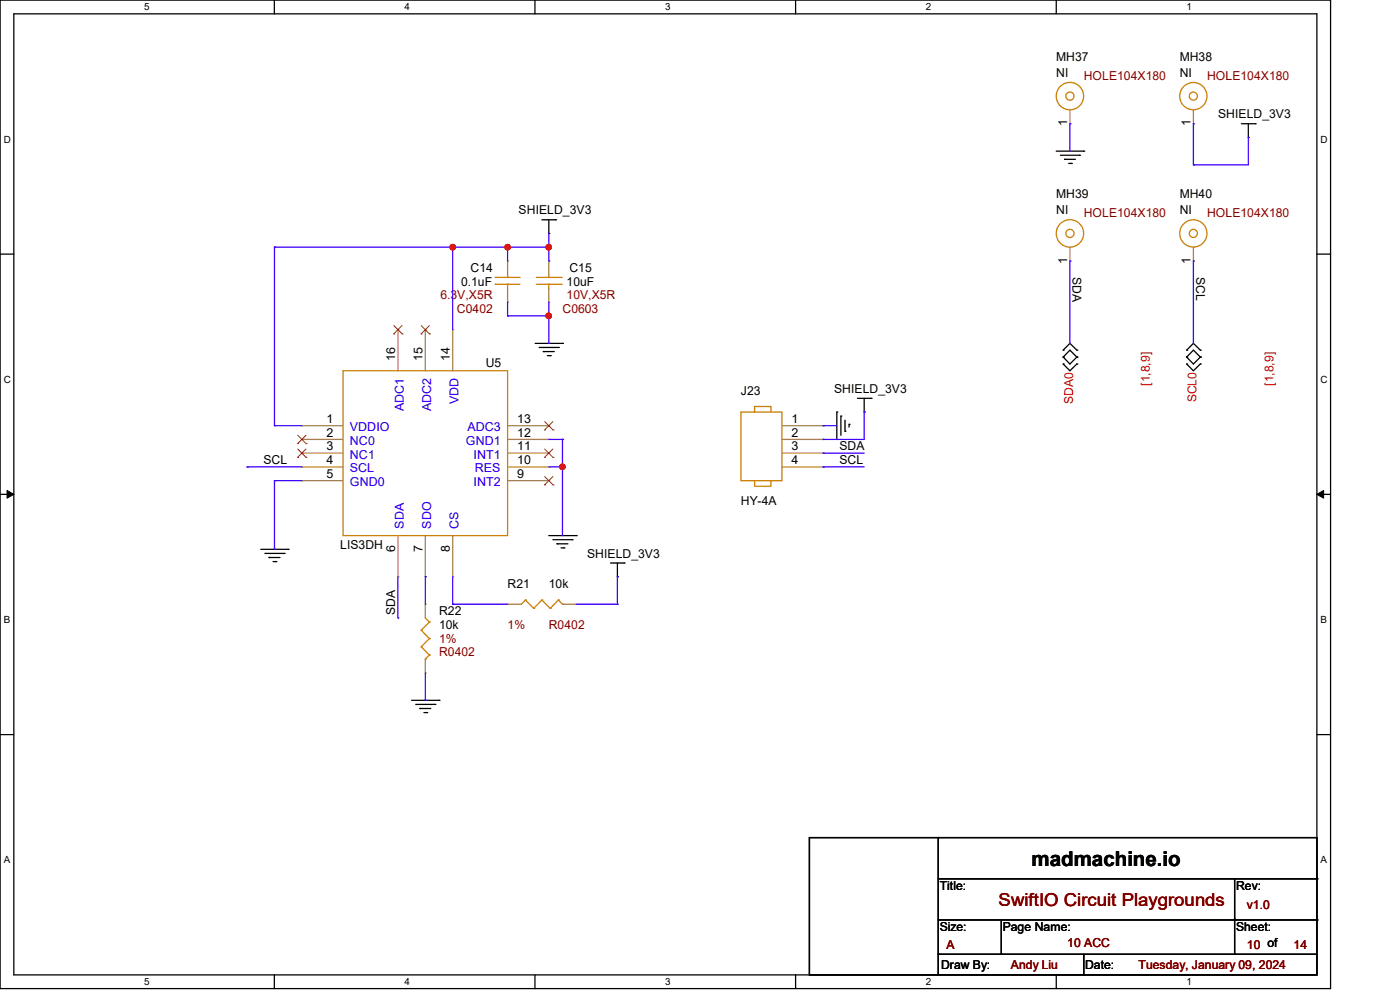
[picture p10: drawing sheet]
<svg xmlns="http://www.w3.org/2000/svg" width="420mm" height="297mm" viewBox="0 0 420 297" stroke-linecap="round" stroke-linejoin="round" font-family="sans-serif">
<path d="M0 0h399.2v296.3h-399.2zM4.1 4.1h391v288.1h-391z" fill="none" stroke="#000" stroke-width=".38"/>
<g fill="#fff">
<path d="M43.2 .5h1.6v3.2h-1.6z"/>
<path d="M43.2 292.6h1.6v3.3h-1.6z"/>
</g>
<path d="M82.3 0v4.1M82.3 292.2v4.1" fill="none" stroke="#000" stroke-width=".38"/>
<g fill="#fff">
<path d="M121.4 .5h1.6v3.2h-1.6z"/>
<path d="M121.4 292.6h1.6v3.3h-1.6z"/>
</g>
<path d="M160.5 0v4.1M160.5 292.2v4.1" fill="none" stroke="#000" stroke-width=".38"/>
<g fill="#fff">
<path d="M199.6 .5h1.6v3.2h-1.6z"/>
<path d="M199.6 292.6h1.6v3.3h-1.6z"/>
</g>
<path d="M238.7 0v4.1M238.7 292.2v4.1" fill="none" stroke="#000" stroke-width=".38"/>
<g fill="#fff">
<path d="M277.7 .5h1.7v3.2h-1.7z"/>
<path d="M277.7 292.6h1.7v3.3h-1.7z"/>
</g>
<path d="M316.9 0v4.1M316.9 292.2v4.1" fill="none" stroke="#000" stroke-width=".38"/>
<g fill="#fff">
<path d="M355.9 .5h1.6v3.2h-1.6z"/>
<path d="M355.9 292.6h1.6v3.3h-1.6z"/>
<path d="M1.1 40.1h2.1v3.3h-2.1z"/>
<path d="M396.1 40.1h2.1v3.3h-2.1z"/>
<path d="M1.1 112.1h2.1v3.3h-2.1z"/>
<path d="M396.1 112.1h2.1v3.3h-2.1z"/>
</g>
<path d="M0 76.2h4.1M395.1 76.2h4.1" fill="none" stroke="#000" stroke-width=".38"/>
<g fill="#fff">
<path d="M1.1 184.1h1.9v3.3h-1.9z"/>
<path d="M396.1 184.1h2v3.3h-2z"/>
</g>
<path d="M0 148.2h4.1M395.1 148.2h4.1" fill="none" stroke="#000" stroke-width=".38"/>
<path d="M2.1 147l2 1.2-2 1.1zM395.1 148.2l2-1.2v2.3z" fill="#000" stroke="#000" stroke-width=".3"/>
<g fill="#fff">
<path d="M1.1 256.2h1.9v3.2h-1.9z"/>
<path d="M396.1 256.2h2v3.2h-2z"/>
</g>
<g fill="none" stroke="#000" stroke-width=".38">
<path d="M372.4 37.1h4.2M374.5 37.1v4.1M316.9 45.3h8.2M318.1 46.5h5.7M319.4 47.8h3.2M320.6 49h.8M162.6 65.9h4.1M164.6 65.9v4.1M160.5 102.9h8.2M161.8 104.1h5.7M163 105.4h3.3M164.2 106.6h.9"/>
<path d="M257.2 119.4h4.1M259.2 119.4v4.1M318.9 104.9l2.1-2 2 2M318.9 109.1l2.1 2 2-2M321 104.9l2 2.1-2 2.1-2.1-2.1zM356 104.9l2-2 2.1 2M356 109.1l2 2 2.1-2M358 104.9l2.1 2.1-2.1 2.1-2-2.1zM251 123.5v8.2M252.3 124.7v5.8M253.5 125.9v3.3M254.7 127.2v.8"/>
<path d="M78.2 164.6h8.2M79.5 165.9h5.7M80.7 167.1h3.3M81.9 168.3h.9M164.6 160.5h8.2M165.9 161.8h5.7M167.1 163h3.3M168.3 164.2h.9M183.1 168.7h4.1M185.2 168.7v4.1M123.5 209.9h8.2M124.7 211.1h5.8"/>
<path d="M125.9 212.3h3.3M127.2 213.6h.8M0 220.2h4.1M395.1 220.2h4.1M242.8 251h152.3v41.2h-152.3zM281.5 251v41.2M281.5 275.7h113.6M281.5 263.4h113.6M300.4 275.7v10.3M370.4 263.4v22.6M281.5 286h113.6M325.1 286v6.2"/>
</g>
<g fill="#000">
<circle cx="376.6" cy="37.1" r=".19"/>
<circle cx="319.4" cy="47.8" r=".19"/>
<circle cx="321.4" cy="49" r=".19"/>
<circle cx="323.8" cy="46.5" r=".19"/>
<circle cx="325.1" cy="45.3" r=".19"/>
<circle cx="374.5" cy="41.2" r=".19"/>
<circle cx="164.6" cy="70" r=".19"/>
<circle cx="166.7" cy="65.9" r=".19"/>
<circle cx="163" cy="105.4" r=".19"/>
<circle cx="165.1" cy="106.6" r=".19"/>
<circle cx="167.5" cy="104.1" r=".19"/>
<circle cx="168.7" cy="102.9" r=".19"/>
<circle cx="261.3" cy="119.4" r=".19"/>
<circle cx="318.9" cy="104.9" r=".19"/>
<circle cx="318.9" cy="107" r=".19"/>
<circle cx="318.9" cy="109.1" r=".19"/>
<circle cx="323" cy="104.9" r=".19"/>
<circle cx="323" cy="107" r=".19"/>
<circle cx="323" cy="109.1" r=".19"/>
<circle cx="356" cy="107" r=".19"/>
<circle cx="356" cy="104.9" r=".19"/>
<circle cx="356" cy="109.1" r=".19"/>
<circle cx="360.1" cy="104.9" r=".19"/>
<circle cx="360.1" cy="107" r=".19"/>
<circle cx="360.1" cy="109.1" r=".19"/>
<circle cx="251" cy="123.5" r=".19"/>
<circle cx="252.3" cy="124.7" r=".19"/>
<circle cx="253.5" cy="129.2" r=".19"/>
<circle cx="254.7" cy="127.2" r=".19"/>
<circle cx="259.2" cy="123.5" r=".19"/>
<circle cx="80.7" cy="167.1" r=".19"/>
<circle cx="82.8" cy="168.3" r=".19"/>
<circle cx="85.2" cy="165.9" r=".19"/>
<circle cx="86.4" cy="164.6" r=".19"/>
<circle cx="167.1" cy="163" r=".19"/>
<circle cx="169.2" cy="164.2" r=".19"/>
<circle cx="171.6" cy="161.8" r=".19"/>
<circle cx="172.8" cy="160.5" r=".19"/>
<circle cx="185.2" cy="172.8" r=".19"/>
<circle cx="187.2" cy="168.7" r=".19"/>
<circle cx="125.9" cy="212.3" r=".19"/>
<circle cx="128" cy="213.6" r=".19"/>
<circle cx="130.5" cy="211.1" r=".19"/>
<circle cx="131.7" cy="209.9" r=".19"/>
<circle cx="281.5" cy="251" r=".19"/>
<circle cx="370.4" cy="275.7" r=".19"/>
<circle cx="395.1" cy="275.7" r=".19"/>
<circle cx="395.1" cy="263.4" r=".19"/>
<circle cx="281.5" cy="286" r=".19"/>
<circle cx="300.4" cy="286" r=".19"/>
<circle cx="325.1" cy="292.2" r=".19"/>
<circle cx="370.4" cy="286" r=".19"/>
</g>
<path d="M127.6 185.2l1.2 1.2" fill="none" stroke="#cc8006" stroke-width=".38"/>
<circle cx="128.8" cy="186.4" r=".19" fill="#cc8006"/>
<path d="M128.8 186.4l-2.4 2.5" fill="none" stroke="#cc8006" stroke-width=".38"/>
<circle cx="126.4" cy="188.9" r=".19" fill="#cc8006"/>
<path d="M126.4 188.9l2.4 2.5" fill="none" stroke="#cc8006" stroke-width=".38"/>
<circle cx="128.8" cy="191.4" r=".19" fill="#cc8006"/>
<path d="M128.8 191.4l-2.4 2.4" fill="none" stroke="#cc8006" stroke-width=".38"/>
<circle cx="126.4" cy="193.8" r=".19" fill="#cc8006"/>
<path d="M126.4 193.8l2.4 2.5" fill="none" stroke="#cc8006" stroke-width=".38"/>
<circle cx="128.8" cy="196.3" r=".19" fill="#cc8006"/>
<path d="M128.8 196.3l-1.2 1.2" fill="none" stroke="#cc8006" stroke-width=".38"/>
<circle cx="127.6" cy="197.5" r=".19" fill="#cc8006"/>
<path d="M127.6 181.1v4.1" fill="none" stroke="#a84" stroke-width=".38"/>
<circle cx="127.6" cy="181.1" r=".19" fill="#a84"/>
<path d="M127.6 197.5v4.2" fill="none" stroke="#a84" stroke-width=".38"/>
<circle cx="127.6" cy="201.7" r=".19" fill="#a84"/>
<path d="M157.6 179.8l-1.2 1.3" fill="none" stroke="#cc8006" stroke-width=".38"/>
<circle cx="157.6" cy="179.8" r=".19" fill="#cc8006"/>
<path d="M157.6 179.8l2.5 2.5" fill="none" stroke="#cc8006" stroke-width=".38"/>
<circle cx="160.1" cy="182.3" r=".19" fill="#cc8006"/>
<path d="M162.6 179.8l-2.5 2.5" fill="none" stroke="#cc8006" stroke-width=".38"/>
<circle cx="162.6" cy="179.8" r=".19" fill="#cc8006"/>
<path d="M162.6 179.8l2.5 2.5" fill="none" stroke="#cc8006" stroke-width=".38"/>
<circle cx="165.1" cy="182.3" r=".19" fill="#cc8006"/>
<path d="M167.5 179.8l-2.4 2.5" fill="none" stroke="#cc8006" stroke-width=".38"/>
<circle cx="167.5" cy="179.8" r=".19" fill="#cc8006"/>
<path d="M167.5 179.8l1.2 1.3" fill="none" stroke="#cc8006" stroke-width=".38"/>
<circle cx="168.7" cy="181.1" r=".19" fill="#cc8006"/>
<path d="M152.3 181.1h4.1" fill="none" stroke="#a84" stroke-width=".38"/>
<circle cx="152.3" cy="181.1" r=".19" fill="#a84"/>
<path d="M168.7 181.1h4.1" fill="none" stroke="#a84" stroke-width=".38"/>
<circle cx="172.8" cy="181.1" r=".19" fill="#a84"/>
<g fill="none" stroke="#cc8006" stroke-width=".38">
<circle cx="321" cy="70" r="4.1"/>
<circle cx="321" cy="70" r="1.23"/>
</g>
<path d="M321 74.1v4.1" fill="none" stroke="#a84" stroke-width=".38"/>
<circle cx="321" cy="78.2" r=".19" fill="#a84"/>
<path d="M160.9 83.1h7.4" fill="none" stroke="#cc8006" stroke-width=".38"/>
<circle cx="168.3" cy="83.1" r=".19" fill="#cc8006"/>
<path d="M164.6 85.2v1.2" fill="none" stroke="#cc8006" stroke-width=".38"/>
<circle cx="164.6" cy="85.2" r=".19" fill="#cc8006"/>
<path d="M164.6 82.3v.8" fill="none" stroke="#cc8006" stroke-width=".38"/>
<circle cx="164.6" cy="83.1" r=".19" fill="#cc8006"/>
<path d="M160.9 85.2h7.4" fill="none" stroke="#cc8006" stroke-width=".38"/>
<circle cx="168.3" cy="85.2" r=".19" fill="#cc8006"/>
<path d="M164.6 78.2v4.1" fill="none" stroke="#a84" stroke-width=".38"/>
<circle cx="164.6" cy="78.2" r=".19" fill="#a84"/>
<path d="M164.6 86.4v4.2" fill="none" stroke="#a84" stroke-width=".38"/>
<circle cx="164.6" cy="90.6" r=".19" fill="#a84"/>
<g fill="none" stroke="#cc8006" stroke-width=".38">
<circle cx="358" cy="70" r="4.1"/>
<circle cx="358" cy="70" r="1.21"/>
</g>
<path d="M358 74.1v4.1" fill="none" stroke="#a84" stroke-width=".38"/>
<circle cx="358" cy="78.2" r=".19" fill="#a84"/>
<path d="M102.9 111.1h49.4v49.4h-49.4z" fill="none" stroke="#cc8006" stroke-width=".38"/>
<path d="M90.6 127.6h12.3" fill="none" stroke="#a84" stroke-width=".38"/>
<circle cx="90.6" cy="127.6" r=".19" fill="#a84"/>
<path d="M90.6 131.7h12.3" fill="none" stroke="#a84" stroke-width=".38"/>
<circle cx="90.6" cy="131.7" r=".19" fill="#a84"/>
<path d="M89.3 133h.1M89.3 130.5l2.5 2.5M91.8 130.5l-2.5 2.5M91.8 133h.1" fill="none" stroke="#804000" stroke-width=".3"/>
<path d="M90.6 135.8h12.3" fill="none" stroke="#a84" stroke-width=".38"/>
<circle cx="90.6" cy="135.8" r=".19" fill="#a84"/>
<path d="M89.3 137.1h.1M89.3 134.6l2.5 2.5M91.8 134.6l-2.5 2.5M91.8 137.1h.1" fill="none" stroke="#804000" stroke-width=".3"/>
<path d="M90.6 140h12.3" fill="none" stroke="#a84" stroke-width=".38"/>
<circle cx="90.6" cy="140" r=".19" fill="#a84"/>
<path d="M90.6 144.1h12.3" fill="none" stroke="#a84" stroke-width=".38"/>
<circle cx="90.6" cy="144.1" r=".19" fill="#a84"/>
<path d="M119.4 160.5v12.3" fill="none" stroke="#a84" stroke-width=".38"/>
<circle cx="119.4" cy="172.8" r=".19" fill="#a84"/>
<path d="M127.6 160.5v12.3" fill="none" stroke="#a84" stroke-width=".38"/>
<circle cx="127.6" cy="172.8" r=".19" fill="#a84"/>
<path d="M135.8 160.5v12.3" fill="none" stroke="#a84" stroke-width=".38"/>
<circle cx="135.8" cy="172.8" r=".19" fill="#a84"/>
<path d="M152.3 144.1h12.3" fill="none" stroke="#a84" stroke-width=".38"/>
<circle cx="164.6" cy="144.1" r=".19" fill="#a84"/>
<path d="M163.4 145.3h.1M163.4 142.8l2.5 2.5M165.9 142.8l-2.5 2.5M165.9 145.3h.1" fill="none" stroke="#804000" stroke-width=".3"/>
<path d="M152.3 140h12.3" fill="none" stroke="#a84" stroke-width=".38"/>
<circle cx="164.6" cy="140" r=".19" fill="#a84"/>
<path d="M152.3 135.8h12.3" fill="none" stroke="#a84" stroke-width=".38"/>
<circle cx="164.6" cy="135.8" r=".19" fill="#a84"/>
<path d="M163.4 137.1h.1M163.4 134.6l2.5 2.5M165.9 134.6l-2.5 2.5M165.9 137.1h.1" fill="none" stroke="#804000" stroke-width=".3"/>
<path d="M152.3 131.7h12.3" fill="none" stroke="#a84" stroke-width=".38"/>
<circle cx="164.6" cy="131.7" r=".19" fill="#a84"/>
<path d="M152.3 127.6h12.3" fill="none" stroke="#a84" stroke-width=".38"/>
<circle cx="164.6" cy="127.6" r=".19" fill="#a84"/>
<path d="M163.4 128.9h.1M163.4 126.4l2.5 2.5M165.9 126.4l-2.5 2.5M165.9 128.9h.1" fill="none" stroke="#804000" stroke-width=".3"/>
<path d="M135.8 98.8v12.3" fill="none" stroke="#a84" stroke-width=".38"/>
<circle cx="135.8" cy="98.8" r=".19" fill="#a84"/>
<path d="M127.6 98.8v12.3" fill="none" stroke="#a84" stroke-width=".38"/>
<circle cx="127.6" cy="98.8" r=".19" fill="#a84"/>
<path d="M126.4 97.6l2.5 2.5M128.8 97.6l-2.5 2.5M126.3 100.1h.1M128.9 100.1h.1" fill="none" stroke="#804000" stroke-width=".3"/>
<path d="M119.4 98.8v12.3" fill="none" stroke="#a84" stroke-width=".38"/>
<circle cx="119.4" cy="98.8" r=".19" fill="#a84"/>
<path d="M118.2 97.6l2.4 2.5M120.6 97.6l-2.5 2.5M118.1 100.1h.1M120.6 100.1h.1" fill="none" stroke="#804000" stroke-width=".3"/>
<g fill="none" stroke="#cc8006" stroke-width=".38">
<circle cx="321" cy="28.8" r="4.1"/>
<circle cx="321" cy="28.8" r="1.23"/>
</g>
<path d="M321 32.9v4.2" fill="none" stroke="#a84" stroke-width=".38"/>
<circle cx="321" cy="37.1" r=".19" fill="#a84"/>
<g fill="none" stroke="#cc8006" stroke-width=".38">
<circle cx="358" cy="28.8" r="4.1"/>
<circle cx="358" cy="28.8" r="1.21"/>
</g>
<path d="M358 32.9v4.2" fill="none" stroke="#a84" stroke-width=".38"/>
<circle cx="358" cy="37.1" r=".19" fill="#a84"/>
<path d="M148.6 83.1h7.4" fill="none" stroke="#cc8006" stroke-width=".38"/>
<circle cx="148.6" cy="83.1" r=".19" fill="#cc8006"/>
<path d="M152.3 85.2v1.2" fill="none" stroke="#cc8006" stroke-width=".38"/>
<circle cx="152.3" cy="85.2" r=".19" fill="#cc8006"/>
<path d="M152.3 82.3v.8" fill="none" stroke="#cc8006" stroke-width=".38"/>
<circle cx="152.3" cy="83.1" r=".19" fill="#cc8006"/>
<path d="M148.6 85.2h7.4" fill="none" stroke="#cc8006" stroke-width=".38"/>
<circle cx="148.6" cy="85.2" r=".19" fill="#cc8006"/>
<path d="M152.3 78.2v4.1" fill="none" stroke="#a84" stroke-width=".38"/>
<circle cx="152.3" cy="78.2" r=".19" fill="#a84"/>
<path d="M152.3 86.4v4.2" fill="none" stroke="#a84" stroke-width=".38"/>
<circle cx="152.3" cy="90.6" r=".19" fill="#a84"/>
<path d="M222.2 123.5h12.4v20.6h-12.4zM226.4 123.5v-1.7h4.9v1.7M226.4 144.1v1.6h4.9v-1.6" fill="none" stroke="#cc8006" stroke-width=".38"/>
<path d="M234.6 127.6h12.3" fill="none" stroke="#a84" stroke-width=".38"/>
<circle cx="246.9" cy="127.6" r=".19" fill="#a84"/>
<path d="M234.6 131.7h12.3" fill="none" stroke="#a84" stroke-width=".38"/>
<circle cx="246.9" cy="131.7" r=".19" fill="#a84"/>
<path d="M234.6 135.8h12.3" fill="none" stroke="#a84" stroke-width=".38"/>
<circle cx="246.9" cy="135.8" r=".19" fill="#a84"/>
<path d="M234.6 140h12.3" fill="none" stroke="#a84" stroke-width=".38"/>
<circle cx="246.9" cy="140" r=".19" fill="#a84"/>
<path d="M259.2 123.5v8.2" fill="none" stroke="#4200ff" stroke-width=".38"/>
<circle cx="259.2" cy="123.5" r=".19" fill="#4200ff"/>
<path d="M246.9 127.6h4.1" fill="none" stroke="#4200ff" stroke-width=".38"/>
<circle cx="246.9" cy="127.6" r=".19" fill="#4200ff"/>
<path d="M246.9 131.7h12.3" fill="none" stroke="#4200ff" stroke-width=".38"/>
<circle cx="246.9" cy="131.7" r=".19" fill="#4200ff"/>
<path d="M246.9 135.8h12.3" fill="none" stroke="#4200ff" stroke-width=".38"/>
<circle cx="246.9" cy="135.8" r=".19" fill="#4200ff"/>
<path d="M246.9 140h12.3" fill="none" stroke="#4200ff" stroke-width=".38"/>
<circle cx="246.9" cy="140" r=".19" fill="#4200ff"/>
<path d="M74.1 140h16.5" fill="none" stroke="#4200ff" stroke-width=".38"/>
<circle cx="74.1" cy="140" r=".19" fill="#4200ff"/>
<path d="M119.4 172.8v12.4" fill="none" stroke="#4200ff" stroke-width=".38"/>
<circle cx="119.4" cy="185.2" r=".19" fill="#4200ff"/>
<path d="M164.6 131.7h4.1" fill="none" stroke="#4200ff" stroke-width=".38"/>
<circle cx="168.7" cy="131.7" r=".19" fill="#4200ff"/>
<path d="M168.7 131.7v8.3" fill="none" stroke="#4200ff" stroke-width=".38"/>
<circle cx="168.7" cy="131.7" r=".19" fill="#4200ff"/>
<path d="M164.6 140h4.1" fill="none" stroke="#4200ff" stroke-width=".38"/>
<circle cx="168.7" cy="140" r=".19" fill="#4200ff"/>
<path d="M168.7 140v20.5" fill="none" stroke="#4200ff" stroke-width=".38"/>
<circle cx="168.7" cy="140" r=".19" fill="#4200ff"/>
<circle cx="168.7" cy="139.9" r=".79" fill="#f00" stroke="#f00" stroke-width=".38"/>
<path d="M164.6 90.6v4.1" fill="none" stroke="#4200ff" stroke-width=".38"/>
<circle cx="164.6" cy="94.7" r=".19" fill="#4200ff"/>
<path d="M164.6 70v4.1" fill="none" stroke="#4200ff" stroke-width=".38"/>
<circle cx="164.6" cy="74.1" r=".19" fill="#4200ff"/>
<path d="M152.3 90.6v4.1" fill="none" stroke="#4200ff" stroke-width=".38"/>
<circle cx="152.3" cy="94.7" r=".19" fill="#4200ff"/>
<path d="M152.3 94.7h12.3" fill="none" stroke="#4200ff" stroke-width=".38"/>
<circle cx="164.6" cy="94.7" r=".19" fill="#4200ff"/>
<circle cx="164.6" cy="94.7" r=".8" fill="#f00" stroke="#f00" stroke-width=".38"/>
<path d="M164.6 94.7v8.2" fill="none" stroke="#4200ff" stroke-width=".38"/>
<circle cx="164.6" cy="102.9" r=".19" fill="#4200ff"/>
<path d="M135.8 74.1v24.7" fill="none" stroke="#4200ff" stroke-width=".38"/>
<circle cx="135.8" cy="74.1" r=".19" fill="#4200ff"/>
<circle cx="135.8" cy="74.1" r=".8" fill="#f00" stroke="#f00" stroke-width=".38"/>
<path d="M135.8 74.1h16.5" fill="none" stroke="#4200ff" stroke-width=".38"/>
<circle cx="152.3" cy="74.1" r=".19" fill="#4200ff"/>
<path d="M164.6 74.1v4.1" fill="none" stroke="#4200ff" stroke-width=".38"/>
<circle cx="164.6" cy="78.2" r=".19" fill="#4200ff"/>
<circle cx="164.6" cy="74.1" r=".8" fill="#f00" stroke="#f00" stroke-width=".38"/>
<path d="M152.3 74.1v4.1" fill="none" stroke="#4200ff" stroke-width=".38"/>
<circle cx="152.3" cy="74.1" r=".19" fill="#4200ff"/>
<circle cx="152.3" cy="74.1" r=".8" fill="#f00" stroke="#f00" stroke-width=".38"/>
<path d="M152.3 74.1h12.3" fill="none" stroke="#4200ff" stroke-width=".38"/>
<circle cx="164.6" cy="74.1" r=".19" fill="#4200ff"/>
<path d="M82.3 127.6h8.3" fill="none" stroke="#4200ff" stroke-width=".38"/>
<circle cx="82.3" cy="127.6" r=".19" fill="#4200ff"/>
<path d="M82.3 74.1v53.5" fill="none" stroke="#4200ff" stroke-width=".38"/>
<circle cx="82.3" cy="74.1" r=".19" fill="#4200ff"/>
<path d="M82.3 74.1h53.5" fill="none" stroke="#4200ff" stroke-width=".38"/>
<circle cx="135.8" cy="74.1" r=".19" fill="#4200ff"/>
<path d="M82.3 144.1h8.3" fill="none" stroke="#4200ff" stroke-width=".38"/>
<circle cx="82.3" cy="144.1" r=".19" fill="#4200ff"/>
<path d="M82.3 144.1v20.5" fill="none" stroke="#4200ff" stroke-width=".38"/>
<circle cx="82.3" cy="164.6" r=".19" fill="#4200ff"/>
<path d="M127.6 172.8v8.3" fill="none" stroke="#4200ff" stroke-width=".38"/>
<circle cx="127.6" cy="172.8" r=".19" fill="#4200ff"/>
<path d="M127.6 201.7v8.2" fill="none" stroke="#4200ff" stroke-width=".38"/>
<circle cx="127.6" cy="209.9" r=".19" fill="#4200ff"/>
<path d="M135.8 172.8v8.3" fill="none" stroke="#4200ff" stroke-width=".38"/>
<circle cx="135.8" cy="181.1" r=".19" fill="#4200ff"/>
<path d="M135.8 181.1h16.5" fill="none" stroke="#4200ff" stroke-width=".38"/>
<circle cx="135.8" cy="181.1" r=".19" fill="#4200ff"/>
<path d="M172.8 181.1h12.4" fill="none" stroke="#4200ff" stroke-width=".38"/>
<circle cx="185.2" cy="181.1" r=".19" fill="#4200ff"/>
<path d="M185.2 172.8v8.3" fill="none" stroke="#4200ff" stroke-width=".38"/>
<circle cx="185.2" cy="172.8" r=".19" fill="#4200ff"/>
<path d="M321 37.1v8.2" fill="none" stroke="#4200ff" stroke-width=".38"/>
<circle cx="321" cy="37.1" r=".19" fill="#4200ff"/>
<path d="M358 37.1v12.3" fill="none" stroke="#4200ff" stroke-width=".38"/>
<circle cx="358" cy="37.1" r=".19" fill="#4200ff"/>
<path d="M374.5 41.2v8.2" fill="none" stroke="#4200ff" stroke-width=".38"/>
<circle cx="374.5" cy="41.2" r=".19" fill="#4200ff"/>
<path d="M358 49.4h16.5" fill="none" stroke="#4200ff" stroke-width=".38"/>
<circle cx="358" cy="49.4" r=".19" fill="#4200ff"/>
<path d="M321 78.2v24.7" fill="none" stroke="#4200ff" stroke-width=".38"/>
<circle cx="321" cy="78.2" r=".19" fill="#4200ff"/>
<path d="M358 78.2v24.7" fill="none" stroke="#4200ff" stroke-width=".38"/>
<circle cx="358" cy="78.2" r=".19" fill="#4200ff"/>
<g fill="#f00" stroke="#f00" stroke-width=".38">
<circle cx="168.7" cy="139.9" r=".79"/>
<circle cx="164.6" cy="94.7" r=".8"/>
<circle cx="135.8" cy="74.1" r=".8"/>
<circle cx="164.6" cy="74.1" r=".8"/>
<circle cx="152.3" cy="74.1" r=".8"/>
</g>
<text font-size="6.1" x="309.5" y="259.6">madmachine.io</text>
<text font-size="5.3" fill="#800000" x="299.6" y="271.4">SwiftIO Circuit Playgrounds</text>
<g font-size="3.7">
<text x="316.9" y="18.2">MH37</text>
<text x="316.9" y="23.1">NI</text>
<text x="353.9" y="18.2">MH38</text>
<text x="353.9" y="23.1">NI</text>
<text x="365.4" y="35.4">SHIELD_3V3</text>
<text x="320.1" y="37.9" transform="rotate(-90 320.1 37.9)">1</text>
<text x="357.2" y="37.9" transform="rotate(-90 357.2 37.9)">1</text>
<text x="316.9" y="59.3">MH39</text>
<text x="353.9" y="59.3">MH40</text>
<text x="155.6" y="64.2">SHIELD_3V3</text>
<text x="316.9" y="64.2">NI</text>
<text x="353.9" y="64.2">NI</text>
<text x="141.2" y="81.5">C14</text>
<text x="170.8" y="81.5">C15</text>
<text x="320.1" y="79" transform="rotate(-90 320.1 79)">1</text>
<text x="321.8" y="83.1" transform="rotate(90 321.8 83.1)">SDA</text>
<text x="357.2" y="79" transform="rotate(-90 357.2 79)">1</text>
<text x="358.8" y="83.1" transform="rotate(90 358.8 83.1)">SCL</text>
<text x="138.3" y="85.6">0.1uF</text>
<text x="170" y="85.6">10uF</text>
<text x="118.5" y="108.2" transform="rotate(-90 118.5 108.2)">16</text>
<text x="126.7" y="108.2" transform="rotate(-90 126.7 108.2)">15</text>
<text x="135" y="108.2" transform="rotate(-90 135 108.2)">14</text>
<text x="145.7" y="109.9">U5</text>
<text x="222.2" y="118.5">J23</text>
<text x="250.2" y="117.7">SHIELD_3V3</text>
<text x="98" y="126.7">1</text>
<text x="98" y="130.9">2</text>
<text x="155.2" y="130.9">12</text>
<text x="155.2" y="126.7">13</text>
<text x="237.4" y="126.7">1</text>
<text x="237.4" y="130.9">2</text>
<text x="98" y="135">3</text>
<text x="155.2" y="135">11</text>
<text x="237.4" y="135">3</text>
<text x="251.8" y="135">SDA</text>
<text x="79" y="139.1">SCL</text>
<text x="98" y="139.1">4</text>
<text x="98" y="143.2">5</text>
<text x="155.2" y="143.2">9</text>
<text x="155.2" y="139.1">10</text>
<text x="237.4" y="139.1">4</text>
<text x="251.8" y="139.1">SCL</text>
<text x="222.2" y="151.5">HY-4A</text>
<text x="102.1" y="164.6">LIS3DH</text>
<text x="118.5" y="165.5" transform="rotate(-90 118.5 165.5)">6</text>
<text x="126.7" y="165.5" transform="rotate(-90 126.7 165.5)">7</text>
<text x="135" y="165.5" transform="rotate(-90 135 165.5)">8</text>
<text x="176.1" y="167.1">SHIELD_3V3</text>
<text x="152.3" y="176.1">R21</text>
<text x="164.6" y="176.1">10k</text>
<text x="118.6" y="184.4" transform="rotate(-90 118.6 184.4)">SDA</text>
<text x="131.7" y="184.4">R22</text>
<text x="131.7" y="188.5">10k</text>
<text x="281.9" y="266.7">Title:</text>
<text x="370.8" y="266.7">Rev:</text>
<text x="281.9" y="279">Size:</text>
<text x="300.8" y="279">Page Name:</text>
<text x="370.8" y="279">Sheet:</text>
<text x="282.3" y="290.5">Draw By:</text>
<text x="325.5" y="290.5">Date:</text>
</g>
<g font-size="3.7" fill="#800000">
<text x="325.1" y="23.9">HOLE104X180</text>
<text x="362.1" y="23.9">HOLE104X180</text>
<text x="325.1" y="65.1">HOLE104X180</text>
<text x="362.1" y="65.1">HOLE104X180</text>
<text x="132.1" y="89.7">6.3V,X5R</text>
<text x="170" y="89.7">10V,X5R</text>
<text x="137.1" y="93.9">C0402</text>
<text x="168.7" y="93.9">C0603</text>
<text x="152.3" y="188.5">1%</text>
<text x="164.6" y="188.5">R0402</text>
<text x="131.7" y="192.6">1%</text>
<text x="131.7" y="196.7">R0402</text>
<text x="374.1" y="272.5">v1.0</text>
<text x="284" y="284.4">A</text>
<text x="320.2" y="284">10 ACC</text>
<text x="374.1" y="284.4">10 of</text>
<text x="388.1" y="284.4">14</text>
<text x="303.3" y="290.5">Andy Liu</text>
<text x="341.5" y="290.5">Tuesday, January 09, 2024</text>
</g>
<g font-size="3.7" fill="#f00">
<text x="345" y="115.7" transform="rotate(-90 345 115.7)">[1,8,9]</text>
<text x="382" y="115.7" transform="rotate(-90 382 115.7)">[1,8,9]</text>
<text x="321.9" y="121" transform="rotate(-90 321.9 121)">SDA0</text>
<text x="359" y="120.6" transform="rotate(-90 359 120.6)">SCL0</text>
</g>
<g font-size="3.7" fill="#00c">
<text x="121.1" y="123.2" transform="rotate(-90 121.1 123.2)">ADC1</text>
<text x="129.3" y="123.2" transform="rotate(-90 129.3 123.2)">ADC2</text>
<text x="137.5" y="121.1" transform="rotate(-90 137.5 121.1)">VDD</text>
<text x="105" y="129.2">VDDIO</text>
<text x="140.2" y="129.2">ADC3</text>
<text x="105" y="133.3">NC0</text>
<text x="105" y="137.5">NC1</text>
<text x="139.8" y="133.3">GND1</text>
<text x="142.1" y="137.5">INT1</text>
<text x="105" y="141.6">SCL</text>
<text x="142.5" y="141.6">RES</text>
<text x="105" y="145.7">GND0</text>
<text x="142.1" y="145.7">INT2</text>
<text x="121.1" y="158.5" transform="rotate(-90 121.1 158.5)">SDA</text>
<text x="129.3" y="158.5" transform="rotate(-90 129.3 158.5)">SDO</text>
<text x="137.5" y="158.5" transform="rotate(-90 137.5 158.5)">CS</text>
</g>
<g font-size="3">
<text x="43.2" y="3.1">5</text>
<text x="121.4" y="3.1">4</text>
<text x="199.6" y="3.1">3</text>
<text x="277.7" y="3.1">2</text>
<text x="355.9" y="3.1">1</text>
<text x="1.1" y="42.8">D</text>
<text x="396.1" y="42.8">D</text>
<text x="1.1" y="114.8">C</text>
<text x="396.1" y="114.8">C</text>
<text x="1.1" y="186.8">B</text>
<text x="396.1" y="186.8">B</text>
<text x="1.1" y="258.8">A</text>
<text x="396.1" y="258.8">A</text>
<text x="43.2" y="295.2">5</text>
<text x="121.4" y="295.2">4</text>
<text x="199.6" y="295.2">3</text>
<text x="277.7" y="295.2">2</text>
<text x="355.9" y="295.2">1</text>
</g>
</svg>
